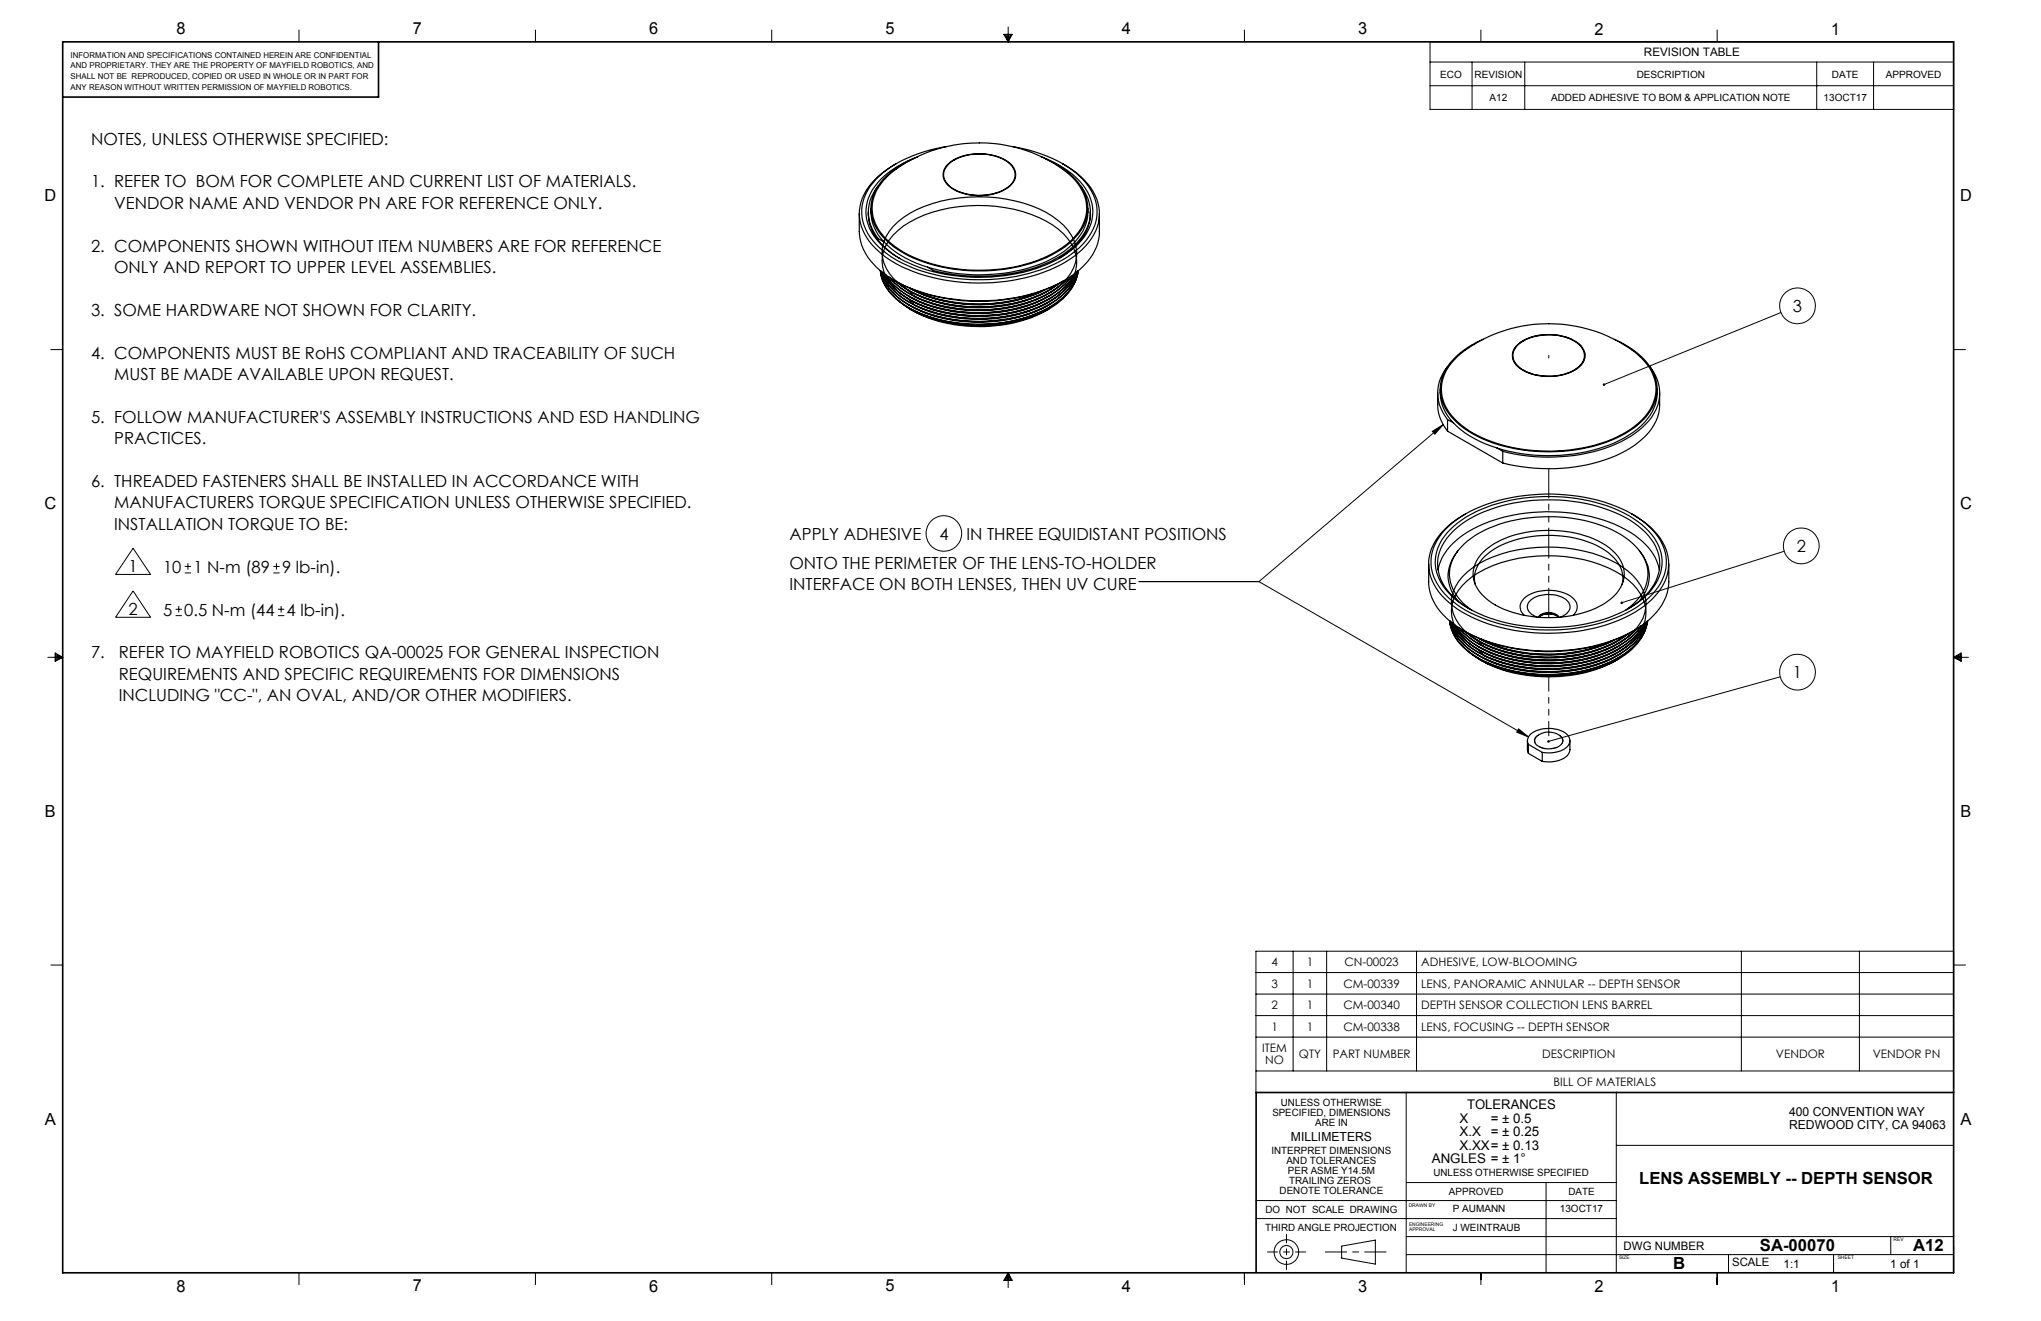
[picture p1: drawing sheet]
<svg xmlns="http://www.w3.org/2000/svg" width="432mm" height="279mm" viewBox="0 0 432 279" stroke-linecap="round" stroke-linejoin="round" font-family="sans-serif">
<g fill="none" stroke="#000" stroke-width=".21">
<path d="M63.3 6.4v2.5M113.3 6.4v2.5M163.3 6.4v2.5M212.4 7.3h1.7l-.8 1.6zM212.7 7.3l.6 1.6M213 7.3l.3 1.6M213.3 5.7v3.2M213.5 7.3l-.2 1.6M213.9 7.3l-.6 1.6M263.3 6.4v2.5M302.5 8.9h110.8v14.2h-110.8zM302.5 13.1h110.8"/>
<path d="M302.5 18.1h110.8M311.4 13.1v10M313.3 6.4v2.5M322.6 13.1v10M363.3 6.4v2.5M384.4 13.1v10M396.4 13.1v10M10.8 73.9h2.5M376.8 66.1l-37.5 15.3M413.3 73.9h2.5M303 91.2l2.3-1.4-1.7 2zM305.3 89.8l-39 33.2"/>
<path d="M28.2 116l3.7 5.5h-7.5zM39.1 119.8h1.3M39.8 119.1v1.4M57.8 119.8h1.4M58.5 119.1v1.4M377.5 116.6l-34.4 10.9M10.1 139h3.2M11.7 138.1l1.6 .9-1.6 .9zM11.7 138.4l1.6 .6M11.7 138.7l1.6 .3M13.3 139l-1.6 .6M13.3 139l-1.6 .3"/>
<path d="M28.2 125l3.7 5.6h-7.5zM37.1 130.2h1.4M37.1 128.9h1.4M37.8 128.2v1.3M39.1 121.2h1.3M57.8 121.2h1.4M58.8 130.2h1.3M58.8 128.9h1.3M59.5 128.2v1.3M241 123h25.3M266.3 123l57.1 32.9M413.3 139h3.2"/>
<path d="M413.3 139l1.6-.9v1.8zM413.3 139l1.6 .6M413.3 139l1.6 .3M414.9 138.4l-1.6 .6M414.9 138.7l-1.6 .3M321.3 154.2l2.1 1.7-2.5-1zM376.6 143.2l-49 13.6M10.8 204.1h2.5M265.7 201.2h147.6v29.9h-147.6zM265.7 205.7h147.6M265.7 210.3h147.6M265.7 214.8h147.6"/>
<path d="M265.7 219.4h147.6M273.6 201.2v25.3M280.7 201.2v25.3M299.7 201.2v25.3M368.4 201.2v25.3M393.4 201.2v25.3M413.3 204.1h2.5M265.7 226.5h147.6M297.5 231.1v38.1M341.9 231.1v38.1M265.7 257.7h76.2M265.7 253.9h76.2"/>
<path d="M297.5 250.1h44.4M327.1 250.1v19.1M341.9 242.3h71.4M63.3 269.2v2.5M113.3 269.2v2.5M163.3 269.2v2.5M213.3 269.2v3.1M213.3 269.2l.8 1.6h-1.7zM213.3 269.2l-.6 1.6M213.3 269.2l-.3 1.6M213.3 269.2l.6 1.6M213.3 269.2l.2 1.6"/>
<path d="M263.3 269.2v2.5M283.8 263.6l7.2-1.3v5.1l-7.2-1.3zM297.5 265.4h115.8M297.5 261.5h115.8M313.3 269.2v2.5M363.3 269.2v2.5M365.7 265.4v3.8M387.9 265.4v3.8M400 261.5v3.9M413.3 263.6v5.6"/>
<circle cx="380.3" cy="64.7" r="3.8"/>
<circle cx="199.7" cy="112.8" r="3.8"/>
<circle cx="381.1" cy="115.5" r="3.8"/>
<circle cx="380.3" cy="142.2" r="3.8"/>
<circle cx="272.2" cy="264.8" r="2.6"/>
<circle cx="272.2" cy="264.8" r="1.38"/>
</g>
<path d="M293.2 264.8h-12.8" fill="none" stroke="#000" stroke-width=".21" stroke-dasharray="15.2 1.3 1.3 1.3" stroke-dashoffset="10.7"/>
<path d="M276.2 264.8h-8.1" fill="none" stroke="#000" stroke-width=".21" stroke-dasharray="15.2 1.3 1.3 1.3" stroke-dashoffset="13.1"/>
<path d="M272.2 268.5v-7.4" fill="none" stroke="#000" stroke-width=".21" stroke-dasharray="15.2 1.3 1.3 1.3" stroke-dashoffset="13.4"/>
<path d="M13.3 8.9h400v260.3h-400zM80.1 8.9v11.6h-66.8M413.3 231.1h-147.6v38.1" fill="none" stroke="#000" stroke-width=".35"/>
<g fill="#000">
<path d="M303 91.2l2.3-1.4-1.7 2zM321.3 154.2l2.1 1.7-2.5-1z"/>
<path d="M339.1 81.2v.3l.2-.1-.2 .1a.28 .28 0 0 0 .4 .1 .28 .28 0 0 0 .1-.4 .28 .28 0 0 0-.5 0zM342.9 127.3l-.1 .3 .3-.1-.3 .1a.28 .28 0 0 0 .4 .2 .28 .28 0 0 0 .1-.4 .28 .28 0 0 0-.4-.1zM327.4 156.7l-.1 .2 .3-.1-.3 .1a.27 .27 0 0 0 .4 .2 .27 .27 0 0 0 .1-.5 .27 .27 0 0 0-.4 .1z"/>
</g>
<g fill="none" stroke="#000" stroke-width=".25">
<path d="M185.8 39.3a8.5 8.5 0 0 0 0 11.2M187.7 37.3a30.3 30.3 0 0 1 39.1 .2 8.5 8.5 0 0 1 2.3 10 14.7 14.7 0 0 1-7.4 6.6 36 36 0 0 1-30.3-.6 12.8 12.8 0 0 1-6.7-7.7 8.9 8.9 0 0 1 3-8.5zM189.6 34.6a15 15 0 0 0-7.5 8.2 9.7 9.7 0 0 0 3.1 9.8 26.8 26.8 0 0 0 14.6 6.6 39.3 39.3 0 0 0 25.6-3.8 14.3 14.3 0 0 0 7-8.2 10 10 0 0 0-3.6-9.7l-1.7-1.4-2.3-1.5M193.4 33.5a15.9 15.9 0 0 0-8.5 7.4 8.7 8.7 0 0 0 2.7 10 24.4 24.4 0 0 0 12.8 5.8 35.1 35.1 0 0 0 23-3.3 11.9 11.9 0 0 0 6.7-8.5 9.6 9.6 0 0 0-4-8.4l-2.7-1.8-2.3-1.2M194.1 33.2a19.1 19.1 0 0 0-9.5 6.9 8.8 8.8 0 0 0 1.4 11.2 24.6 24.6 0 0 0 13.8 6.7 37.9 37.9 0 0 0 23.9-3.1 14.2 14.2 0 0 0 7.2-7.8 9.4 9.4 0 0 0-3.2-9.5 22 22 0 0 0-7.4-4.4M200.2 31a26.9 26.9 0 0 0-14.9 7 9.3 9.3 0 0 0 0 13.6 25 25 0 0 0 12.7 6.5 39.7 39.7 0 0 0 25.8-2.6 15.5 15.5 0 0 0 7.8-7.8 9.3 9.3 0 0 0-2.5-9.7l-1.5-1.5-2.8-1.9M200.3 34.9a10.2 10.2 0 0 1 8.9-2.2 7 7 0 0 1 5.4 3.1 3.3 3.3 0 0 1-2 4.3 11.5 11.5 0 0 1-11.8-.7 2.95 2.95 0 0 1-.5-4.5zM200.8 34.6a11.4 11.4 0 0 1 12.4-.3 3.1 3.1 0 0 1 1.6 2.9 3.1 3.1 0 0 1-2 2.7 11.4 11.4 0 0 1-11.9-.5 2.94 2.94 0 0 1-.1-4.8zM214.3 31a33.1 33.1 0 0 1 10.5 3.6M228.6 39.3a8.7 8.7 0 0 1-.8 12.1 23.7 23.7 0 0 1-12.5 6.2 40.2 40.2 0 0 1-17.8-.4M181.8 45.2v3.8a11.7 11.7 0 0 0 5.5 9.1l1.9 1.2M183.7 44.7a9.7 9.7 0 0 0 4.2 8.2l2.5 1.8"/>
<path d="M183.7 44.9v.8M184.3 44.1a9.1 9.1 0 0 0 2.7 7.1M185.8 50.5l1.2 .7M185.8 50.5v.3M186.2 57.2a10 10 0 0 0 5 7.2 31.6 31.6 0 0 0 23 3.5 22.5 22.5 0 0 0 11.8-6.1 8.2 8.2 0 0 0 2.1-4.5M186.3 57.2a9.3 9.3 0 0 0 4.2 6.8 28.5 28.5 0 0 0 18 4.6 27.8 27.8 0 0 0 15.6-5 9.8 9.8 0 0 0 4-6.4M186.3 57.3a9.8 9.8 0 0 0 4.2 6.1 27.5 27.5 0 0 0 15.8 4.7 29 29 0 0 0 17.8-5.1 10.5 10.5 0 0 0 3.9-5.6M186.4 57.3a10.1 10.1 0 0 0 4.8 6.5 31.4 31.4 0 0 0 23 3.4 21.9 21.9 0 0 0 11.8-6 8 8 0 0 0 2-3.9M186.8 57.6a13.3 13.3 0 0 0 6.8 6.4 33.5 33.5 0 0 0 27.5-.3 13 13 0 0 0 6.3-5.9M186.9 57.7a12.3 12.3 0 0 0 5.9 5.8 33.1 33.1 0 0 0 29.1-.3 12.9 12.9 0 0 0 5.4-5.3M187 51.2a20.8 20.8 0 0 0 9.3 5.3M187.3 58a14 14 0 0 0 6.3 5.4 33.1 33.1 0 0 0 27.5-.3 14.8 14.8 0 0 0 5.7-4.9"/>
<path d="M187.4 58.1a14.7 14.7 0 0 0 7.1 5.6 33.7 33.7 0 0 0 25.7-.2 15.9 15.9 0 0 0 6.6-5.2M188.1 58.6a17.6 17.6 0 0 0 9.3 5.6 33.6 33.6 0 0 0 23.7-1.7 15 15 0 0 0 4.7-3.6M188.3 58.7a16.7 16.7 0 0 0 8.2 5.2 33.1 33.1 0 0 0 25.4-1.9l2.9-2.1 .9-.9M189.2 59.3l.4 .2M189.5 59.5a25.1 25.1 0 0 0 14.5 5.4 31.9 31.9 0 0 0 18.7-3.9l1.6-1.2M189.8 59.6a24.3 24.3 0 0 0 13.1 5.1 30.5 30.5 0 0 0 20.5-4.3l.5-.4M196.3 56.5l1.2 .7M197.5 57.2v.3M225.2 59.3a39.1 39.1 0 0 1-32.3 1.8l-3.3-1.6M227.6 59.2a12.8 12.8 0 0 1-7.4 7.1 32.9 32.9 0 0 1-27.6-.9l-3-2.2M227.8 57.5a12.9 12.9 0 0 1-6.7 6.8 33.2 33.2 0 0 1-27.5 .3 12.7 12.7 0 0 1-7.1-7.2 12.2 12.2 0 0 0 6.3 6.7 33.4 33.4 0 0 0 27.4 .6 13.5 13.5 0 0 0 7.5-7.1M230.2 44.1a9.8 9.8 0 0 1-4.2 8.4 27.3 27.3 0 0 1-14.9 5.4 38.5 38.5 0 0 1-14.8-1.4"/>
<path d="M230.7 44.7a9.9 9.9 0 0 1-4.4 8.4l-2.3 1.6M230.7 44.9v.8M232.6 45.2a16.4 16.4 0 0 1-.3 6.2 14.3 14.3 0 0 1-7.4 8.1 40.1 40.1 0 0 1-31.1 1.9l-2.4-.9-2.2-1.2M192.4 60.9a31.9 31.9 0 0 0 23 2.6 22 22 0 0 0 5.8-2.3M192.5 61a32.7 32.7 0 0 0 22.7 2.4 26.4 26.4 0 0 0 5.9-2.1M192.8 61.1a33.2 33.2 0 0 0 27.6 .4M221.9 65.4a30.4 30.4 0 0 1-21.2 3 24.7 24.7 0 0 1-8.1-3M222.3 64.9a30.5 30.5 0 0 1-19.2 3.6 27.2 27.2 0 0 1-10.9-3.4M222.3 63a31.6 31.6 0 0 1-23.1 3 19 19 0 0 1-11-6.3 7.5 7.5 0 0 1 .7-10 21.5 21.5 0 0 1 12-5.7 31.8 31.8 0 0 1 21.8 3.6 9.6 9.6 0 0 1 5.1 8.6 9.6 9.6 0 0 1-4.1 6.5 28.8 28.8 0 0 1-19.3 4.8 28.9 28.9 0 0 1-10.8-2.9l-1.4-1.4M222.3 61.2a31.3 31.3 0 0 1-23.2 3 18.6 18.6 0 0 1-10.9-6.3 7.4 7.4 0 0 1 .8-10 21.2 21.2 0 0 1 11.9-5.7 32.5 32.5 0 0 1 20.5 2.7 12 12 0 0 1 6.2 7.2 8.8 8.8 0 0 1-3.9 8.8 29 29 0 0 1-19.4 4.7 28.9 28.9 0 0 1-10.8-2.8l-1.3-1.4M222.4 64.2a32 32 0 0 1-26.2 2.2l-4-1.9M222.4 62.4a32 32 0 0 1-26.2 2.1l-1.6-.6-2.4-1.3"/>
<path d="M306.2 77.6a8.6 8.6 0 0 0 0 11.2M310 74a30.6 30.6 0 0 1 36.5 1 9.1 9.1 0 0 1 3.6 9.2 12.2 12.2 0 0 1-5.9 7.1 34.3 34.3 0 0 1-21.5 3.8 27.7 27.7 0 0 1-13.6-5.2 9.7 9.7 0 0 1-4.1-8.3 10.8 10.8 0 0 1 5-7.6M313.8 71.8a15.6 15.6 0 0 0-8.4 7.3 8.7 8.7 0 0 0 2.6 10 25.3 25.3 0 0 0 14.2 6.1 35.6 35.6 0 0 0 21.7-3.5 12.1 12.1 0 0 0 6.7-8.6 9.6 9.6 0 0 0-4.1-8.3l-2.6-1.8-2.4-1.2M320.8 73.2a10.9 10.9 0 0 1 10.3-2 5.2 5.2 0 0 1 4.2 3.8 3.9 3.9 0 0 1-2.8 3.6 11.5 11.5 0 0 1-11.3-1 2.95 2.95 0 0 1-.4-4.4zM321.3 72.8a11.4 11.4 0 0 1 12.4-.3 3.1 3.1 0 0 1 1.5 2.9 3.1 3.1 0 0 1-1.9 2.7 11.4 11.4 0 0 1-11.9-.5 2.99 2.99 0 0 1-.1-4.8zM349.1 77.6a8.7 8.7 0 0 1-.9 12 24.6 24.6 0 0 1-13.8 6.5 39.6 39.6 0 0 1-16.5-.6M304.2 83.1v2.5a8.8 8.8 0 0 0 2 5.6M304.7 82.3a9.1 9.1 0 0 0 2.8 7.1M306.2 88.8v2.4M306.2 88.8l1.3 .6M306.2 91.2l11.7 6.7M307.5 89.4a20.7 20.7 0 0 0 9.2 5.4"/>
<path d="M316.7 94.8l1.2 .7M317.9 95.5v2.4M350.6 82.3a9.9 9.9 0 0 1-4.1 8.4 29.9 29.9 0 0 1-17.7 5.6 36.1 36.1 0 0 1-12.1-1.5M351.1 83.1v2.5a9.9 9.9 0 0 1-4.4 7.9 30.4 30.4 0 0 1-17.8 5.6 41.5 41.5 0 0 1-11-1.2M302.3 119.3v3.7a11.5 11.5 0 0 0 5.4 9.2l2 1.2M305.7 112a27.2 27.2 0 0 1 15.5-7 38.4 38.4 0 0 1 24.1 3.7 13.3 13.3 0 0 1 7.2 8.9 10.5 10.5 0 0 1-4.4 9.5 31.4 31.4 0 0 1-16.8 6 37.6 37.6 0 0 1-22.3-4.7 12.3 12.3 0 0 1-6.2-9.1 9.7 9.7 0 0 1 2.9-7.3zM306.8 112a25 25 0 0 1 12.8-6.2 38.2 38.2 0 0 1 24 2.7 14.8 14.8 0 0 1 7.6 7.7 9.1 9.1 0 0 1-2.7 9.5 25.9 25.9 0 0 1-14.2 6.5 37.2 37.2 0 0 1-23.6-3.5 12.7 12.7 0 0 1-7-8.8 9.5 9.5 0 0 1 3.1-7.9zM308.5 116.5a7.8 7.8 0 0 0-.1 10.6M310 108.7a15 15 0 0 0-7.4 8.2 9.7 9.7 0 0 0 3.1 9.7 27.5 27.5 0 0 0 14.6 6.7 39.3 39.3 0 0 0 25.6-3.8 13.3 13.3 0 0 0 7.1-9.1 10.1 10.1 0 0 0-3.8-8.9l-1.6-1.3-2.3-1.5M313.8 116.7a19.8 19.8 0 0 1 13.5-4.5 20.8 20.8 0 0 1 13.8 4.3 6.1 6.1 0 0 1 .4 9.6 19.2 19.2 0 0 1-12.4 4.5 22.6 22.6 0 0 1-14.3-3.7 6.7 6.7 0 0 1-2.9-7l.2-.7a7.3 7.3 0 0 1 1.7-2.5zM346.8 116.5a7.8 7.8 0 0 1 .1 10.6M353.1 119.3a17.1 17.1 0 0 1-.4 6.1 14.3 14.3 0 0 1-7.4 8.2 39.9 39.9 0 0 1-28.5 2.7l-3.7-1.3-3.4-1.6"/>
<path d="M304.2 120.5a12.4 12.4 0 0 1 6.6-8.1 36.2 36.2 0 0 1 24.6-3.4 24.3 24.3 0 0 1 13.4 6.8 9.6 9.6 0 0 1 2.2 4.7M306.7 131.3a10 10 0 0 0 5 7.2 31.6 31.6 0 0 0 22.9 3.5 22.3 22.3 0 0 0 11.8-6.1 8 8 0 0 0 2.1-4.6M306.7 131.3a9.3 9.3 0 0 0 4.3 6.8 28.7 28.7 0 0 0 18 4.6 27.8 27.8 0 0 0 15.6-5 9.4 9.4 0 0 0 4-6.4M306.7 131.3a9.8 9.8 0 0 0 4.3 6.1 27.7 27.7 0 0 0 15.7 4.7 29 29 0 0 0 17.9-5 10.4 10.4 0 0 0 3.8-5.7 10.4 10.4 0 0 1-4.5 6.1 29.7 29.7 0 0 1-18.3 4.5 26.4 26.4 0 0 1-15.3-5.1 9.4 9.4 0 0 1-3.5-5.5M307.2 131.7a13.3 13.3 0 0 0 6.9 6.4 33.5 33.5 0 0 0 27.4-.3 13 13 0 0 0 6.3-5.9M307.3 131.8a12.3 12.3 0 0 0 5.9 5.8 33.2 33.2 0 0 0 27.4 .5 14 14 0 0 0 7.2-6.2M307.7 132.1a13.7 13.7 0 0 0 6.4 5.4 33.1 33.1 0 0 0 27.4-.3 14.5 14.5 0 0 0 5.8-4.9M307.8 132.2a16.1 16.1 0 0 0 9.1 6.4 34 34 0 0 0 23.7-1.1 15.9 15.9 0 0 0 6.6-5.1M308.5 132.7a17.6 17.6 0 0 0 9.4 5.6 33.5 33.5 0 0 0 23.6-1.7 15 15 0 0 0 4.8-3.6M308.7 132.8a17.4 17.4 0 0 0 8.2 5.1 33.1 33.1 0 0 0 25.4-1.8l2.9-2.1 .9-.9M309.7 133.4l.3 .2M310 133.6a24.6 24.6 0 0 0 14.4 5.3 31.3 31.3 0 0 0 18.7-3.8l1.6-1.2"/>
<path d="M310.2 133.7a25.4 25.4 0 0 0 15.4 5.2 29.8 29.8 0 0 0 18.3-4.4l.4-.4M310.8 128.8a12.8 12.8 0 0 1-6.5-7.8 9 9 0 0 1 3.1-8.6 27.1 27.1 0 0 1 15.5-6.4 35.9 35.9 0 0 1 21.9 4 12.6 12.6 0 0 1 6.2 8 9.9 9.9 0 0 1-4.2 9.2l-2.3 1.6M311.4 129a9.6 9.6 0 0 1-4.7-8.1 9.8 9.8 0 0 1 4.6-7.1 28.2 28.2 0 0 1 16.2-4.5 29 29 0 0 1 16.4 4.4 9.8 9.8 0 0 1 4.8 7.8 9.6 9.6 0 0 1-4.7 7.5M312.1 123.6a6.6 6.6 0 0 1 3.3-7 23.5 23.5 0 0 1 17.6-2.8 14.6 14.6 0 0 1 9.4 5.4 5.6 5.6 0 0 1 .8 4.4M312.8 135a31.9 31.9 0 0 0 23 2.5 22 22 0 0 0 5.8-2.2M312.9 135a33.3 33.3 0 0 0 26.8 1.2l1.8-.8M313.3 135.1a33.4 33.4 0 0 0 27.5 .5M322.5 130.1a2.34 2.34 0 0 1 .3-3.8 8.9 8.9 0 0 1 9.8 .1 2.33 2.33 0 0 1 .2 3.7M325.2 130.5a2.53 2.53 0 0 1-2-2.6 4.1 4.1 0 0 1 3.7-2.1 5.8 5.8 0 0 1 5 1.6 1.96 1.96 0 0 1-1.3 2.9l-.5 .2M325.4 130.6a2.95 2.95 0 0 1 4.4 0M325.6 130.6a2.83 2.83 0 0 1 4.1 0M325.6 130.6a2.96 2.96 0 0 1 4.1 0"/>
<path d="M326.2 130.1l1.3-.2 1.5 .2M342.3 139.5a31.2 31.2 0 0 1-27.9 .8l-1.4-.8M342.8 139a32 32 0 0 1-29.7 .5l-.5-.3M342.8 137.1a30.6 30.6 0 0 1-19.3 3.7 23.3 23.3 0 0 1-14-6 7.6 7.6 0 0 1-.1-11 21.5 21.5 0 0 1 11.9-5.7 31.8 31.8 0 0 1 21.8 3.6 9.6 9.6 0 0 1 5.1 8.6 9.4 9.4 0 0 1-4.1 6.5 27.8 27.8 0 0 1-17.3 4.8 30 30 0 0 1-12.8-2.9l-1.4-1.4M342.8 135.3a31.3 31.3 0 0 1-23.2 3 19.1 19.1 0 0 1-11-6.4 7.4 7.4 0 0 1 .8-9.9 21.2 21.2 0 0 1 12-5.8 32.4 32.4 0 0 1 20.4 2.8 11 11 0 0 1 6.4 8.3 10 10 0 0 1-5.4 8.6 31 31 0 0 1-20 3.6 29.6 29.6 0 0 1-8.8-2.7l-1.4-1.3M342.8 138.3a32 32 0 0 1-26.1 2.2l-4.1-2M342.8 136.5a32 32 0 0 1-26.2 2.1l-1.6-.6-2.4-1.3M345.6 133.4a38.7 38.7 0 0 1-27.1 3.4l-3.9-1.1-2.4-1-2.2-1.1M348.1 133.3a12.8 12.8 0 0 1-7.5 7 33.3 33.3 0 0 1-25.9 .1 17.5 17.5 0 0 1-4.6-3.1M348.3 131.6a12.9 12.9 0 0 1-6.8 6.8 33.2 33.2 0 0 1-27.4 .3 12.7 12.7 0 0 1-7.1-7.2 12.2 12.2 0 0 0 6.2 6.7 33.4 33.4 0 0 0 27.4 .6 13.5 13.5 0 0 0 7.6-7.1M323.1 156.7v1.9l.3 .7M323.4 157.4v1.9"/>
<path d="M323.4 157.4a2.11 2.11 0 0 1 1.5-2.8 6.6 6.6 0 0 1 6.8 .9 1.9 1.9 0 0 1-.9 3 7.3 7.3 0 0 1-4.5 .6M323.4 157.4l2.9 1.7M323.4 159.3l2.9 1.7M325.3 155.6a4.1 4.1 0 0 1 4.7 0M325.3 155.6a1.29 1.29 0 0 0-.6 1.3 1.29 1.29 0 0 0 1 1.1 4.3 4.3 0 0 0 4.7-.7 1.19 1.19 0 0 0-.4-1.7M326.3 159.1v1.9M332.1 156.7v1.8a2.7 2.7 0 0 1-2.3 2.3l-1.7 .3-1.8-.1"/>
</g>
<path d="M325.5 155.4a1.35 1.35 0 0 0-.8 1.4 1.35 1.35 0 0 0 1.1 1.2 4.2 4.2 0 0 0 4.7-.7 1.21 1.21 0 0 0-.6-1.8" fill="none" stroke="#000" stroke-width=".21" stroke-dasharray="6.3 1.3 1.3 1.3 1.3 1.3" stroke-dashoffset="4.3"/>
<path d="M322.2 78.3a11.6 11.6 0 0 0 11.9-.7 3.1 3.1 0 0 0-.5-5.2 11.4 11.4 0 0 0-12.4 .4 3.1 3.1 0 0 0 .5 5.2l.5 .3" fill="none" stroke="#000" stroke-width=".21" stroke-dasharray="6.3 1.3 1.3 1.3 1.3 1.3" stroke-dashoffset="2.9"/>
<path d="M327.7 75.2v.5" fill="none" stroke="#000" stroke-width=".21" stroke-dasharray="6.3 1.3 1.3 1.3 1.3 1.3"/>
<path d="M327.7 99.1v31.5" fill="none" stroke="#000" stroke-width=".21" stroke-dasharray="6.3 1.3 1.3 1.3 1.3 1.3" stroke-dashoffset=".1"/>
<path d="M327.7 143.1v12.5" fill="none" stroke="#000" stroke-width=".21" stroke-dasharray="6.3 1.3 1.3 1.3 1.3 1.3" stroke-dashoffset="3.3"/>
<g font-size="3.5">
<text x="37.3" y="7.3">8</text>
<text x="87.3" y="7.3">7</text>
<text x="137.3" y="7.3">6</text>
<text x="187.3" y="7.3">5</text>
<text x="237.3" y="7.3">4</text>
<text x="287.4" y="7.3">3</text>
<text x="337.4" y="7.3">2</text>
<text x="387.4" y="7.3">1</text>
<text x="19.3" y="30.6">NOTES, UNLESS OTHERWISE SPECIFIED:</text>
<text x="19.3" y="39.6">1. REFER TO BOM FOR COMPLETE AND CURRENT LIST OF MATERIALS.</text>
<text x="9.4" y="42.5">D</text>
<text x="24.2" y="44.2">VENDOR NAME AND VENDOR PN ARE FOR REFERENCE ONLY.</text>
<text x="414.7" y="42.5">D</text>
<text x="19.3" y="53.2">2. COMPONENTS SHOWN WITHOUT ITEM NUMBERS ARE FOR REFERENCE</text>
<text x="24.2" y="57.7">ONLY AND REPORT TO UPPER LEVEL ASSEMBLIES.</text>
<text x="379.3" y="65.9">3</text>
<text x="19.3" y="66.8">3. SOME HARDWARE NOT SHOWN FOR CLARITY.</text>
<text x="19.3" y="75.9">4. COMPONENTS MUST BE RoHS COMPLIANT AND TRACEABILITY OF SUCH</text>
<text x="24.2" y="80.4">MUST BE MADE AVAILABLE UPON REQUEST.</text>
<text x="19.3" y="89.4">5. FOLLOW MANUFACTURER'S ASSEMBLY INSTRUCTIONS AND ESD HANDLING</text>
<text x="24.2" y="94">PRACTICES.</text>
<text x="9.4" y="107.6">C</text>
<text x="19.3" y="103">6. THREADED FASTENERS SHALL BE INSTALLED IN ACCORDANCE WITH</text>
<text x="24.2" y="107.5">MANUFACTURERS TORQUE SPECIFICATION UNLESS OTHERWISE SPECIFIED.</text>
<text x="414.7" y="107.7">C</text>
<text x="24.2" y="112.1">INSTALLATION TORQUE TO BE:</text>
<text x="167" y="114.3">APPLY ADHESIVE</text>
<text x="198.7" y="114.3">4</text>
<text x="204.4" y="114.3">IN THREE EQUIDISTANT POSITIONS</text>
<text x="380.1" y="116.7">2</text>
<text x="27.2" y="121">1</text>
<text x="34.5" y="121.1">10</text>
<text x="40.9" y="121.1">1 N-m (89</text>
<text x="59.7" y="121.1">9 lb-in).</text>
<text x="167" y="120.3">ONTO THE PERIMETER OF THE LENS-TO-HOLDER</text>
<text x="167" y="124.9">INTERFACE ON BOTH LENSES, THEN UV CURE</text>
<text x="27.2" y="130.1">2</text>
<text x="34.5" y="130.2">5</text>
<text x="39" y="130.2">0.5 N-m (44</text>
<text x="60.6" y="130.2">4 lb-in).</text>
<text x="19.3" y="139.2">7.</text>
<text x="25.1" y="143.8">REQUIREMENTS AND SPECIFIC REQUIREMENTS FOR DIMENSIONS</text>
<text x="25.1" y="139.2">REFER TO MAYFIELD ROBOTICS QA-00025 FOR GENERAL INSPECTION</text>
<text x="379.3" y="143.4">1</text>
<text x="25.1" y="148.3">INCLUDING &quot;CC-&quot;, AN OVAL, AND/OR OTHER MODIFIERS.</text>
<text x="9.5" y="172.7">B</text>
<text x="414.8" y="172.8">B</text>
<text x="9.5" y="237.9">A</text>
<text x="414.8" y="237.9">A</text>
<text x="346.8" y="250.5">LENS ASSEMBLY -- DEPTH SENSOR</text>
<text x="354" y="268.5">B</text>
<text x="372.3" y="264.6">SA-00070</text>
<text x="404.8" y="264.7">A12</text>
<text x="37.3" y="273.2">8</text>
<text x="87.3" y="273.1">7</text>
<text x="137.3" y="273.2">6</text>
<text x="187.3" y="273.1">5</text>
<text x="237.3" y="273.2">4</text>
<text x="287.4" y="273.2">3</text>
<text x="337.4" y="273.2">2</text>
<text x="387.4" y="273.2">1</text>
</g>
<g font-size="2.8">
<text x="308.8" y="237.5">X</text>
<text x="310.4" y="234.6">TOLERANCES</text>
<text x="315.4" y="237.5">= ± 0.5</text>
<text x="308.8" y="243.2">X.XX= ± 0.13</text>
<text x="308.8" y="240.3">X.X</text>
<text x="315.4" y="240.3">= ± 0.25</text>
<text x="302.9" y="246.1">ANGLES = ± 1°</text>
</g>
<g font-size="2.6">
<text x="378.5" y="238.9">REDWOOD CITY, CA 94063</text>
<text x="378.5" y="236.1">400 CONVENTION WAY</text>
<text x="273.1" y="241.4">MILLIMETERS</text>
</g>
<g font-size="2.5">
<text x="347.8" y="11.9">REVISION TABLE</text>
<text x="269" y="204.4">4</text>
<text x="269" y="208.9">3</text>
<text x="276.5" y="204.4">1</text>
<text x="276.5" y="208.9">1</text>
<text x="284.2" y="208.9">CM-00339</text>
<text x="284.4" y="204.4">CN-00023</text>
<text x="300.7" y="204.4">ADHESIVE, LOW-BLOOMING</text>
<text x="300.7" y="208.9">LENS, PANORAMIC ANNULAR -- DEPTH SENSOR</text>
<text x="269" y="213.4">2</text>
<text x="276.5" y="213.4">1</text>
<text x="284.2" y="213.4">CM-00340</text>
<text x="300.7" y="213.4">DEPTH SENSOR COLLECTION LENS BARREL</text>
<text x="269" y="218">1</text>
<text x="276.5" y="218">1</text>
<text x="284.2" y="218">CM-00338</text>
<text x="300.7" y="218">LENS, FOCUSING -- DEPTH SENSOR</text>
<text x="267.1" y="222.6">ITEM</text>
<text x="267.7" y="225.1">NO</text>
<text x="274.8" y="223.8">QTY</text>
<text x="281.9" y="223.8">PART NUMBER</text>
<text x="326.3" y="223.8">DESCRIPTION</text>
<text x="375.7" y="223.8">VENDOR</text>
<text x="396.2" y="223.8">VENDOR PN</text>
<text x="328.7" y="229.7">BILL OF MATERIALS</text>
<text x="343.5" y="264.3">DWG NUMBER</text>
<text x="377.3" y="268.1">1:1</text>
<text x="399.9" y="268.1">1 of 1</text>
</g>
<text font-size="2.4" x="366.5" y="267.8">SCALE</text>
<g font-size="2.1">
<text x="304.7" y="16.4">ECO</text>
<text x="312" y="16.4">REVISION</text>
<text x="346.3" y="16.4">DESCRIPTION</text>
<text x="387.6" y="16.4">DATE</text>
<text x="399" y="16.4">APPROVED</text>
<text x="315.1" y="21.4">A12</text>
<text x="328.2" y="21.4">ADDED ADHESIVE TO BOM &amp; APPLICATION NOTE</text>
<text x="385.8" y="21.4">13OCT17</text>
<text x="269.2" y="236.1">SPECIFIED, DIMENSIONS</text>
<text x="271" y="234">UNLESS OTHERWISE</text>
<text x="278.2" y="238.3">ARE IN</text>
<text x="269" y="244">INTERPRET DIMENSIONS</text>
<text x="272.2" y="246.1">AND TOLERANCES</text>
<text x="272.5" y="248.2">PER ASME Y14.5M</text>
<text x="272.8" y="250.4">TRAILING ZEROS</text>
<text x="303.3" y="248.8">UNLESS OTHERWISE SPECIFIED</text>
<text x="267.7" y="256.6">DO NOT SCALE DRAWING</text>
<text x="270.7" y="252.5">DENOTE TOLERANCE</text>
<text x="306.6" y="252.7">APPROVED</text>
<text x="307.3" y="256.4">P AUMANN</text>
<text x="330" y="256.4">13OCT17</text>
<text x="331.8" y="252.7">DATE</text>
<text x="267.7" y="260.3">THIRD ANGLE PROJECTION</text>
<text x="307.3" y="260.3">J WEINTRAUB</text>
</g>
<g font-size="1.7">
<text x="14.9" y="12.2">INFORMATION AND SPECIFICATIONS CONTAINED HEREIN ARE CONFIDENTIAL</text>
<text x="14.9" y="14.5">AND PROPRIETARY. THEY ARE THE PROPERTY OF MAYFIELD ROBOTICS, AND</text>
<text x="14.9" y="16.7">SHALL NOT BE REPRODUCED, COPIED OR USED IN WHOLE OR IN PART FOR</text>
<text x="14.9" y="19">ANY REASON WITHOUT WRITTEN PERMISSION OF MAYFIELD ROBOTICS.</text>
</g>
<g font-size="1.1">
<text x="298" y="255.2">DRAWN BY</text>
<text x="298.1" y="259.2">ENGINEERING</text>
<text x="298.1" y="260.3">APPROVAL</text>
<text x="400.6" y="262.6">REV</text>
<text x="342.5" y="266.3">SIZE</text>
<text x="388.8" y="266.4">SHEET</text>
</g>
</svg>
